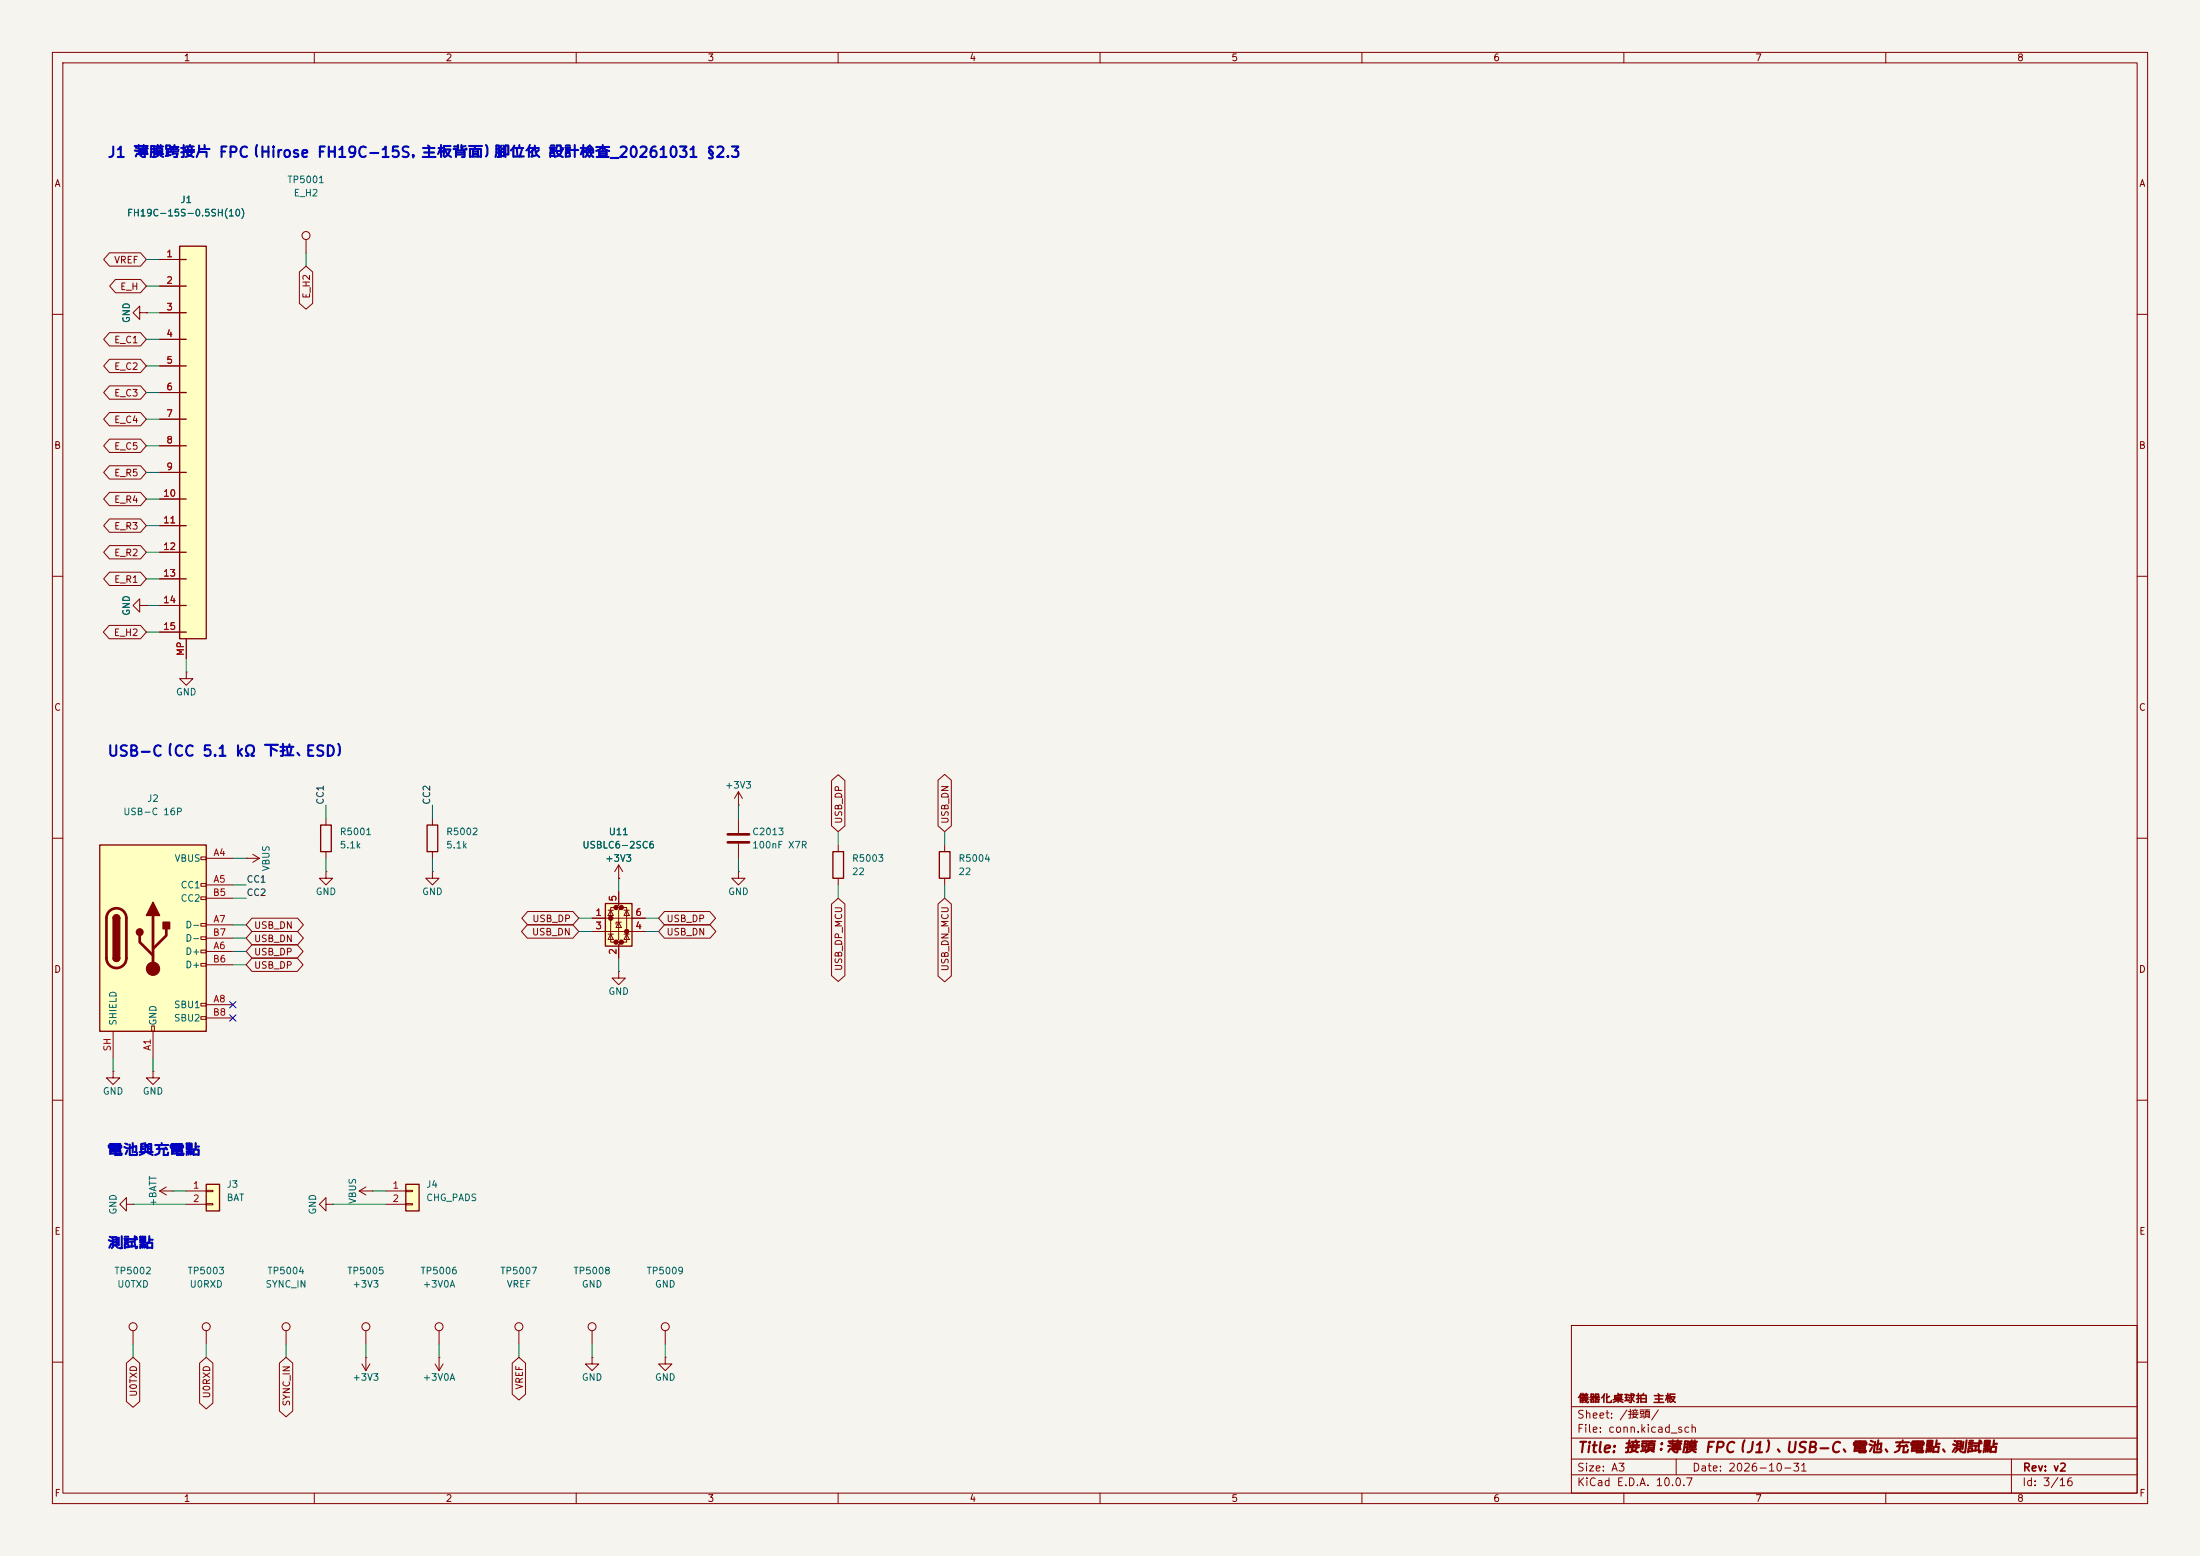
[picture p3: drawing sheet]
<svg xmlns="http://www.w3.org/2000/svg" width="420mm" height="297mm" viewBox="0 0 420 297" stroke-linecap="round" stroke-linejoin="round" font-family="sans-serif">
<path d="M0 0h420v297h-420z" fill="#f5f4ef" stroke="#f5f4ef" stroke-width=".19"/>
<g fill="none" stroke="#840000" stroke-width=".19">
<path d="M10 10h400v277h-400zM12 12h396v273h-396zM60 10v2M110 10v2M160 10v2M210 10v2M260 10v2M310 10v2M360 10v2M58.4 45.7v2.6M10 60h2M408 60h2"/>
<path d="M10 110h2M408 110h2M10 160h2M82.5 156.2v1.3M141 156.2v2.8M408 160h2M82.5 166.4v1.2h1.3l-1.3 1.3-1.2-1.3h1.2M82.5 166.4h.1M82.5 162.6v1.2M141 161v2.8M10 210h2M21.6 204.5v1.2h1.3l-1.3 1.3-1.3-1.3h1.3"/>
<path d="M21.6 204.5h.1M29.2 204.5v1.2h1.3l-1.3 1.3-1.3-1.3h1.3M29.2 204.5h.1M408 210h2M24.1 229.9v-1.3l-1.2 1.3 1.2 1.2v-1.2h1.3M25.4 229.9h.1M30.5 227.3l1.2 .8M30.5 227.3h2.5M31.7 226.6l-1.2 .7M33 227.3h.1M62.2 229.9v-1.3l-1.2 1.3 1.2 1.2v-1.2h1.3M63.5 229.9h.1"/>
<path d="M39.4 254v2.5M69.8 254v2.5M83.8 259.1h.1M83.8 259.1v2.5M300 253h108v32h-108zM10 260h2M83.1 260.3l.7 1.3M84.6 260.3l-.8 1.3M300 278.5h108M300 274.5h108M300 268.5h108M320 278.5v3"/>
<path d="M384 278.5v6.5M408 260h2M60 285v2M110 285v2M160 285v2M210 285v2M260 285v2M300 281.5h108M310 285v2M360 285v2"/>
<circle cx="58.4" cy="45" r=".76"/>
<circle cx="39.4" cy="253.2" r=".76"/>
<circle cx="69.8" cy="253.2" r=".76"/>
</g>
<path d="M138.9 159.3h4.1M138.9 160.8h4.1" fill="none" stroke="#840000" stroke-width=".51"/>
<path d="M81.5 157.5h2.1v5.1h-2.1z" fill="none" stroke="#840000" stroke-width=".25"/>
<path d="M77.5 226.1h2.5v5h-2.5z" fill="#ffffc2"/>
<path d="M77.5 226.1h2.5v5h-2.5z" fill="none" stroke="#840000" stroke-width=".25"/>
<g fill="none" stroke="#840000" stroke-width=".19">
<path d="M73.7 227.3h3.8M73.7 229.9h3.8M77.5 227.2h1.2v.3h-1.2zM77.5 229.7h1.2v.3h-1.2zM69.8 259.1h.1M69.8 259.1v2.5M83.8 254v2.5M113 259.1v1.2h1.3l-1.3 1.3-1.2-1.3h1.2M113 259.1h.1M127 259.1v1.2h1.3l-1.3 1.3-1.3-1.3h1.3M127 259.1h.1M69.1 260.3l.7 1.3"/>
<path d="M70.6 260.3l-.8 1.3"/>
<circle cx="83.8" cy="253.2" r=".76"/>
</g>
<path d="M19 161.3h20.4v35.6h-20.4z" fill="#ffffc2"/>
<g fill="none" stroke="#840000" stroke-width=".19">
<path d="M62.2 156.2v1.3M141 153.7h.1M141 151.1l-.8 1.3M141 151.1l.7 1.3M141 151.1v2.6M38.4 163.6h1v.5h-1zM38.4 168.7h1v.5h-1zM38.4 171.2h1v.5h-1zM38.4 176.3h1v.5h-1zM38.4 178.8h1v.5h-1zM39.4 163.8h5M39.4 168.9h5"/>
<path d="M39.4 176.5h5M39.4 171.5h5M39.4 179.1h5M62.2 166.4v1.2h1.3l-1.3 1.3-1.2-1.3h1.2M62.2 166.4h.1M62.2 162.6v1.2M141 166.4v1.2h1.2l-1.2 1.3-1.3-1.3h1.3M141 166.4h.1M180.3 161.3v1.3M180.3 167.6v1.3M21.6 196.9v5M29 195.8h.5v1.1h-.5z"/>
<path d="M29.2 196.9v5M38.4 181.4h1v.5h-1zM38.4 183.9h1v.5h-1zM38.4 191.5h1v.5h-1zM38.4 194.1h1v.5h-1zM39.4 181.6h5M39.4 191.8h5M39.4 184.2h5M39.4 194.3h5M54.6 254v2.5M99.1 254v2.5M113 254v2.5"/>
<path d="M127 254v2.5"/>
<circle cx="54.6" cy="253.2" r=".76"/>
<circle cx="99.1" cy="253.2" r=".76"/>
<circle cx="113" cy="253.2" r=".76"/>
<circle cx="127" cy="253.2" r=".76"/>
</g>
<path d="M61.2 157.5h2v5.1h-2zM19 161.3h20.4v35.6h-20.4zM21.6 175.3a.64 .64 0 0 1 .6-.7 .64 .64 0 0 1 .7 .7M179.3 162.6h2.1v5h-2.1zM21.6 182.9a.64 .64 0 0 0 .6 .6 .64 .64 0 0 0 .7-.6" fill="none" stroke="#840000" stroke-width=".25"/>
<path d="M20.9 173.9a1.9 1.9 0 0 1 2-.4 1.9 1.9 0 0 1 1.2 1.8v7.6a1.91 1.91 0 0 1-1.9 1.9 1.91 1.91 0 0 1-1.9-1.9v-7.8l.2-.6zM26.7 178.6v1.2l2.5 2.6M29.2 174.8v10.1M31.7 177.3v1.3l-2.5 2.5" fill="none" stroke="#840000" stroke-width=".51"/>
<g fill="#840000" stroke="#840000" stroke-width=".25">
<path d="M21.6 175.3h1.3v7.6h-1.3z"/>
<path d="M21.8 174.8a.64 .64 0 0 1 .7-.1 .64 .64 0 0 1 .4 .6h-1.3z"/>
<path d="M21.6 182.9h1.3a.64 .64 0 0 1-.7 .6 .64 .64 0 0 1-.6-.6z"/>
<path d="M29.2 172.2l1.3 2.6h-2.6z"/>
<path d="M31.1 176h1.3v1.3h-1.3z"/>
<circle cx="26.7" cy="177.9" r=".63"/>
</g>
<circle cx="29.2" cy="184.9" r="1.27" fill="#840000" stroke="#840000" stroke-width=".19"/>
<path d="M34.3 47h5.1v74.9h-5.1z" fill="#ffffc2"/>
<g fill="none" stroke="#840000" stroke-width=".25">
<path d="M34.3 47h5.1v74.9h-5.1zM34.3 49.5h1.3M34.3 54.6h1.3M34.3 59.7h1.3M34.3 64.8h1.3M34.3 69.9h1.3M34.3 74.9h1.3M34.3 80h1.3M34.3 85.1h1.3M34.3 90.2h1.3M34.3 95.3h1.3M34.3 100.3h1.3"/>
<path d="M34.3 105.4h1.3M34.3 110.5h1.3M34.3 115.6h1.3M34.3 120.7h1.3M159 162.6h2v5h-2z"/>
</g>
<g fill="none" stroke="#840000" stroke-width=".19">
<path d="M26.7 59.7v-1.3l-1.3 1.3 1.3 1.3v-1.3h1.2M27.9 59.7h.1M30.5 49.5h3.8M30.5 54.6h3.8M30.5 59.7h3.8M30.5 64.8h3.8M30.5 69.9h3.8M30.5 74.9h3.8M30.5 80h3.8M30.5 85.1h3.8M30.5 90.2h3.8M30.5 95.3h3.8"/>
<path d="M30.5 100.3h3.8M30.5 105.4h3.8M30.5 110.5h3.8M30.5 115.6h3.8M30.5 120.7h3.8M35.6 121.9v3.8M160 161.3v1.3M160 167.6v1.3"/>
</g>
<path d="M39.4 226.1h2.5v5h-2.5z" fill="#ffffc2"/>
<path d="M39.4 226.1h2.5v5h-2.5z" fill="none" stroke="#840000" stroke-width=".25"/>
<path d="M47 163.8h.1M47 163.8h2.5M48.3 163.1l1.2 .7M49.5 163.8l-1.2 .8M118.1 185.4v1.3h1.3l-1.3 1.3-1.3-1.3h1.3M118.1 185.4h.1M35.6 227.3h3.8M35.6 229.9h3.8M39.4 227.2h1.2v.3h-1.2zM39.4 229.7h1.2v.3h-1.2z" fill="none" stroke="#840000" stroke-width=".19"/>
<path d="M115.6 172.5h5v8.1h-5z" fill="#ffffc2"/>
<g fill="#840000" stroke="#840000" stroke-width=".51">
<circle cx="116.6" cy="175.3" r=".25"/>
<circle cx="117.6" cy="173.2" r=".25"/>
<circle cx="117.6" cy="179.8" r=".25"/>
<circle cx="118.6" cy="173.2" r=".25"/>
<circle cx="118.6" cy="179.8" r=".25"/>
<circle cx="119.6" cy="177.8" r=".25"/>
</g>
<g fill="none" stroke="#840000" stroke-width=".19">
<path d="M20.9 48.3h5.9l1.1 1.2-1.1 1.3h-5.9l-1.1-1.3zM22 53.3h4.8l1.1 1.3-1.1 1.3h-4.8l-1.1-1.3zM27.9 59.7h.1M30.5 49.5h3.8M30.5 54.6h3.8M30.5 59.7h3.8M57.1 51.9l1.3-1.1 1.3 1.1v6l-1.3 1.1-1.3-1.1zM20.9 63.5h5.9l1.1 1.3-1.1 1.2h-5.9l-1.1-1.2zM20.9 68.6h5.9l1.1 1.3-1.1 1.2h-5.9l-1.1-1.2zM20.9 73.7h5.9l1.1 1.2-1.1 1.3h-5.9l-1.1-1.3zM20.9 78.7h5.9l1.1 1.3-1.1 1.3h-5.9l-1.1-1.3zM30.5 64.8h3.8"/>
<path d="M30.5 69.9h3.8M30.5 74.9h3.8M20.9 83.8h5.9l1.1 1.3-1.1 1.3h-5.9l-1.1-1.3zM20.9 88.9h5.9l1.1 1.3-1.1 1.2h-5.9l-1.1-1.2zM20.9 99.1h5.9l1.1 1.2-1.1 1.3h-5.9l-1.1-1.3zM20.9 94h5.9l1.1 1.3-1.1 1.2h-5.9l-1.1-1.2zM30.5 80h3.8M30.5 85.1h3.8M30.5 90.2h3.8M30.5 95.3h3.8M20.8 119.4h6l1.1 1.3-1.1 1.2h-6l-1.1-1.2zM20.9 104.1h5.9l1.1 1.3-1.1 1.3h-5.9l-1.1-1.3z"/>
<path d="M20.9 109.2h5.9l1.1 1.3-1.1 1.3h-5.9l-1.1-1.3zM26.7 115.6v-1.3l-1.3 1.3 1.3 1.2v-1.2h1.2M27.9 115.6h.1M30.5 100.3h3.8M30.5 105.4h3.8M30.5 110.5h3.8M30.5 115.6h3.8M30.5 120.7h3.8M35.6 128.3v1.2h1.2l-1.2 1.3-1.3-1.3h1.3M35.6 128.3h.1M35.6 121.9v3.8M158.7 149l1.3-1.1 1.3 1.1v8.6l-1.3 1.2-1.3-1.2z"/>
<path d="M179.1 148.9l1.2-1.1 1.3 1.1v8.7l-1.3 1.2-1.2-1.2zM48.1 175.3h8.7l1.1 1.2-1.1 1.3h-8.7l-1.1-1.3zM48.1 177.8h8.7l1.1 1.3-1.1 1.2h-8.7l-1.1-1.2zM100.7 176.5h8.7l1.1 1.3-1.1 1.3h-8.7l-1.1-1.3zM100.7 174h8.7l1.1 1.3-1.1 1.2h-8.7l-1.1-1.2zM113 175.3h10.2M113 177.8h10.2M116.1 178.3h1M116.1 173.7h1M116.6 173.7l.5 1.1h-1zM116.6 178.3l.5 1h-1zM117.6 173.2h-1v6.6h1"/>
<path d="M118.1 170.2v2.5l-.5 .5h1l-.5 .5v5.6l-.5 .5h1l-.5 .5v2.6M118.1 176l.5 1h-1zM118.1 167.6h.1M118.1 165.1v2.5M118.1 165.1l-.8 1.3M118.1 165.1l.8 1.3M118.6 176h-1v.4M118.6 173.2h1v6.6h-1M119.1 178.3h1M119.1 173.7h1M119.6 173.7l.5 1.1h-1zM119.6 178.3l.5 1h-1z"/>
<path d="M126.8 176.5h8.8l1.1 1.3-1.1 1.3h-8.8l-1.1-1.3zM126.8 174h8.7l1.1 1.3-1.1 1.2h-8.7l-1.1-1.2zM158.7 172.6l1.3-1.1 1.3 1.1v13.6l-1.3 1.1-1.3-1.1zM179.1 172.6l1.2-1.1 1.3 1.1v13.7l-1.3 1.1-1.2-1.1zM48.1 182.9h8.7l1.1 1.3-1.1 1.2h-8.7l-1.1-1.2zM48.1 180.3h8.7l1.1 1.3-1.1 1.3h-8.7l-1.1-1.3zM68.6 227.3l1.2 .8M68.6 227.3h2.5M69.8 226.6l-1.2 .7M71.1 227.3h.1M25.4 254v2.5M24.1 260.2l1.3-1.1 1.3 1.1v7.3l-1.3 1.1-1.3-1.1z"/>
<path d="M38.1 260.2l1.3-1.1 1.2 1.1v7.6l-1.2 1.1-1.3-1.1zM53.3 260.2l1.3-1.1 1.3 1.1v9.1l-1.3 1.1-1.3-1.1zM97.8 260.2l1.3-1.1 1.2 1.1v5.9l-1.2 1.1-1.3-1.1z"/>
<circle cx="25.4" cy="253.2" r=".76"/>
</g>
<path d="M115.6 172.5h5v8.1h-5z" fill="none" stroke="#840000" stroke-width=".25"/>
<g fill="none" stroke="#009600" stroke-width=".19">
<path d="M27.9 54.6h2.6M27.9 59.7h2.6M27.9 49.5h2.6M58.4 48.3v2.5M27.9 74.9h2.6M27.9 69.9h2.6M27.9 64.8h2.6M27.9 80h2.6M27.9 85.1h2.6M27.9 90.2h2.6M27.9 95.3h2.6M27.9 100.3h2.6"/>
<path d="M27.9 115.6h2.6M27.9 105.4h2.6M27.9 110.5h2.6M27.9 120.7h2.6M35.6 125.7v2.6M62.2 153.7v2.5M82.5 153.7v2.5M141 153.7v2.5M160 158.8v2.5M180.3 158.8v2.5M44.4 163.8h2.6M44.4 179.1h2.6"/>
<path d="M44.4 176.5h2.6M44.4 168.9h2.6M44.4 171.5h2.6M62.2 163.8v2.6M82.5 163.8v2.6M110.5 175.3h2.5M110.5 177.8h2.5M118.1 167.6v2.6M123.2 175.3h2.5M123.2 177.8h2.5M141 163.8v2.6M160 168.9v2.6"/>
<path d="M180.3 168.9v2.6M44.4 181.6h2.6M44.4 184.2h2.6M118.1 182.9v2.5M21.6 201.9v2.6M29.2 201.9v2.6M25.4 229.9h10.2M33 227.3h2.6M63.5 229.9h10.2M71.1 227.3h2.6M25.4 256.5v2.6M39.4 256.5v2.6"/>
<path d="M54.6 256.5v2.6M69.8 256.5v2.6M83.8 256.5v2.6M99.1 256.5v2.6M113 256.5v2.6M127 256.5v2.6"/>
</g>
<path d="M43.8 191.2l1.3 1.2M43.8 193.7l1.3 1.2M45.1 191.2l-1.3 1.2M45.1 193.7l-1.3 1.2" fill="none" stroke="#000084" stroke-width=".19"/>
<g font-size="2" fill="#0000c2">
<text x="20.4" y="30.6">J1 薄膜跨接片 FPC（Hirose FH19C-15S，主板背面）腳位依 設計檢查_20261031 §2.3</text>
<text x="20.4" y="144.9">USB-C（CC 5.1 kΩ 下拉、ESD）</text>
<text x="20.4" y="221.1">電池與充電點</text>
<text x="20.4" y="238.8">測試點</text>
</g>
<text font-size="2" fill="#840000" x="301" y="277.8">Title: 接頭：薄膜 FPC（J1）、USB-C、電池、充電點、測試點</text>
<g font-size="1.5" fill="#840000">
<text x="301" y="268.1">儀器化桌球拍 主板</text>
<text x="300.9" y="273.8">File: conn.kicad_sch</text>
<text x="300.9" y="271.1">Sheet: /接頭/</text>
<text x="300.9" y="281.2">Size: A3</text>
<text x="322.9" y="281.2">Date: 2026-10-31</text>
<text x="386" y="281.2">Rev: v2</text>
<text x="300.9" y="284">KiCad E.D.A. 10.0.7</text>
<text x="385.9" y="284">Id: 3/16</text>
</g>
<g font-size="1.3" fill="#840000">
<text x="35" y="12">1</text>
<text x="85" y="12">2</text>
<text x="135" y="12">3</text>
<text x="185" y="12">4</text>
<text x="235" y="12">5</text>
<text x="285" y="12">6</text>
<text x="335" y="12">7</text>
<text x="385" y="12">8</text>
<text x="10.3" y="36">A</text>
<text x="408.3" y="36">A</text>
<text x="21.7" y="50.6">VREF</text>
<text x="22.8" y="55.7">E_H</text>
<text x="59.5" y="57.1" transform="rotate(-90 59.5 57.1)">E_H2</text>
<text x="21.7" y="65.8">E_C1</text>
<text x="21.7" y="70.9">E_C2</text>
<text x="21.7" y="76">E_C3</text>
<text x="21.7" y="81.1">E_C4</text>
<text x="10.2" y="86">B</text>
<text x="21.7" y="86.1">E_C5</text>
<text x="408.2" y="86">B</text>
<text x="21.7" y="91.2">E_R5</text>
<text x="21.7" y="101.4">E_R3</text>
<text x="21.7" y="96.3">E_R4</text>
<text x="21.7" y="106.5">E_R2</text>
<text x="21.7" y="111.5">E_R1</text>
<text x="21.6" y="121.7">E_H2</text>
<text x="10.2" y="136">C</text>
<text x="408.2" y="136">C</text>
<text x="161.1" y="157.3" transform="rotate(-90 161.1 157.3)">USB_DP</text>
<text x="181.4" y="157.3" transform="rotate(-90 181.4 157.3)">USB_DN</text>
<text x="48.4" y="177.6">USB_DN</text>
<text x="101.5" y="178.9">USB_DN</text>
<text x="101.5" y="176.3">USB_DP</text>
<text x="127.1" y="178.9">USB_DN</text>
<text x="127.1" y="176.3">USB_DP</text>
<text x="10.2" y="186">D</text>
<text x="48.4" y="185.2">USB_DP</text>
<text x="48.4" y="180.1">USB_DN</text>
<text x="48.4" y="182.7">USB_DP</text>
<text x="161.1" y="185.4" transform="rotate(-90 161.1 185.4)">USB_DP_MCU</text>
<text x="181.4" y="185.5" transform="rotate(-90 181.4 185.5)">USB_DN_MCU</text>
<text x="408.2" y="186">D</text>
<text x="10.3" y="236">E</text>
<text x="408.3" y="236">E</text>
<text x="26.5" y="266.7" transform="rotate(-90 26.5 266.7)">U0TXD</text>
<text x="40.4" y="267" transform="rotate(-90 40.4 267)">U0RXD</text>
<text x="55.7" y="268.5" transform="rotate(-90 55.7 268.5)">SYNC_IN</text>
<text x="100.1" y="265.3" transform="rotate(-90 100.1 265.3)">VREF</text>
<text x="10.3" y="286">F</text>
<text x="35" y="287">1</text>
<text x="85" y="287">2</text>
<text x="135" y="287">3</text>
<text x="185" y="287">4</text>
<text x="235" y="287">5</text>
<text x="285" y="287">6</text>
<text x="335" y="287">7</text>
<text x="385" y="287">8</text>
<text x="408.3" y="286">F</text>
</g>
<g font-size="1.3" fill="#006464">
<text x="54.8" y="35.3">TP5001</text>
<text x="24.2" y="41.6">FH19C-15S-0.5SH(10)</text>
<text x="34.3" y="39.1">J1</text>
<text x="56" y="37.8">E_H2</text>
<text x="25.1" y="61.8" transform="rotate(-90 25.1 61.8)">GND</text>
<text x="25.1" y="117.6" transform="rotate(-90 25.1 117.6)">GND</text>
<text x="33.5" y="133">GND</text>
<text x="23.4" y="155.9">USB-C 16P</text>
<text x="28" y="153.4">J2</text>
<text x="138.3" y="150.8">+3V3</text>
<text x="64.8" y="159.7">R5001</text>
<text x="85.1" y="159.7">R5002</text>
<text x="116.1" y="159.7">U11</text>
<text x="143.5" y="159.7">C2013</text>
<text x="33.2" y="164.8">VBUS</text>
<text x="51.8" y="166.4" transform="rotate(-90 51.8 166.4)">VBUS</text>
<text x="64.8" y="162.3">5.1k</text>
<text x="85.1" y="162.3">5.1k</text>
<text x="111.1" y="162.3">USBLC6-2SC6</text>
<text x="115.4" y="164.8">+3V3</text>
<text x="143.5" y="162.3">100nF X7R</text>
<text x="162.5" y="164.8">R5003</text>
<text x="162.5" y="167.3">22</text>
<text x="182.9" y="164.8">R5004</text>
<text x="182.9" y="167.3">22</text>
<text x="34.4" y="169.9">CC1</text>
<text x="34.4" y="172.4">CC2</text>
<text x="60.2" y="171.1">GND</text>
<text x="80.5" y="171.1">GND</text>
<text x="138.9" y="171.1">GND</text>
<text x="35.3" y="177.5">D-</text>
<text x="35.3" y="182.6">D+</text>
<text x="35.3" y="185.1">D+</text>
<text x="35.3" y="180">D-</text>
<text x="116" y="190.2">GND</text>
<text x="22.6" y="195.9" transform="rotate(-90 22.6 195.9)">SHIELD</text>
<text x="30.2" y="195.9" transform="rotate(-90 30.2 195.9)">GND</text>
<text x="33.1" y="192.7">SBU1</text>
<text x="33.1" y="195.3">SBU2</text>
<text x="19.5" y="209.2">GND</text>
<text x="27.1" y="209.2">GND</text>
<text x="43.2" y="227">J3</text>
<text x="81.3" y="227">J4</text>
<text x="22.6" y="231.9" transform="rotate(-90 22.6 231.9)">GND</text>
<text x="30.2" y="230.4" transform="rotate(-90 30.2 230.4)">+BATT</text>
<text x="43.2" y="229.6">BAT</text>
<text x="60.7" y="231.9" transform="rotate(-90 60.7 231.9)">GND</text>
<text x="68.3" y="229.9" transform="rotate(-90 68.3 229.9)">VBUS</text>
<text x="81.3" y="229.6">CHG_PADS</text>
<text x="21.7" y="243.5">TP5002</text>
<text x="35.7" y="243.5">TP5003</text>
<text x="50.9" y="243.5">TP5004</text>
<text x="66.2" y="243.5">TP5005</text>
<text x="80.2" y="243.5">TP5006</text>
<text x="95.4" y="243.5">TP5007</text>
<text x="109.4" y="243.5">TP5008</text>
<text x="123.3" y="243.5">TP5009</text>
<text x="22.3" y="246.1">U0TXD</text>
<text x="36.1" y="246.1">U0RXD</text>
<text x="50.6" y="246.1">SYNC_IN</text>
<text x="67.2" y="246.1">+3V3</text>
<text x="80.6" y="246.1">+3V0A</text>
<text x="96.6" y="246.1">VREF</text>
<text x="111" y="246.1">GND</text>
<text x="124.9" y="246.1">GND</text>
<text x="67.2" y="263.9">+3V3</text>
<text x="80.6" y="263.9">+3V0A</text>
<text x="111" y="263.9">GND</text>
<text x="124.9" y="263.9">GND</text>
</g>
<g font-size="1.3" fill="#a90000">
<text x="31.7" y="49.4">1</text>
<text x="31.7" y="54.5">2</text>
<text x="31.7" y="59.6">3</text>
<text x="31.7" y="64.6">4</text>
<text x="31.7" y="69.7">5</text>
<text x="31.7" y="74.8">6</text>
<text x="31.7" y="79.9">7</text>
<text x="31.7" y="85">8</text>
<text x="31" y="95.1">10</text>
<text x="31.7" y="90">9</text>
<text x="31" y="100.2">11</text>
<text x="31" y="105.3">12</text>
<text x="31" y="110.4">13</text>
<text x="31" y="115.4">14</text>
<text x="31" y="120.5">15</text>
<text x="35.4" y="125.3" transform="rotate(-90 35.4 125.3)">MP</text>
<text x="40.6" y="163.7">A4</text>
<text x="40.5" y="171.3">B5</text>
<text x="40.6" y="168.8">A5</text>
<text x="118" y="172.2" transform="rotate(-90 118 172.2)">5</text>
<text x="40.5" y="178.9">B7</text>
<text x="40.6" y="176.4">A7</text>
<text x="113.6" y="175.1">1</text>
<text x="113.6" y="177.7">3</text>
<text x="121.2" y="177.7">4</text>
<text x="121.2" y="175.1">6</text>
<text x="40.5" y="184">B6</text>
<text x="40.6" y="181.5">A6</text>
<text x="118" y="182.3" transform="rotate(-90 118 182.3)">2</text>
<text x="40.6" y="191.6">A8</text>
<text x="40.5" y="194.2">B8</text>
<text x="21.5" y="200.8" transform="rotate(-90 21.5 200.8)">SH</text>
<text x="29.1" y="200.7" transform="rotate(-90 29.1 200.7)">A1</text>
<text x="36.7" y="227.2">1</text>
<text x="74.8" y="227.2">1</text>
<text x="36.7" y="229.7">2</text>
<text x="74.8" y="229.7">2</text>
</g>
<g font-size="1.3" fill="#0f0f0f">
<text x="62.1" y="153.7" transform="rotate(-90 62.1 153.7)">CC1</text>
<text x="82.4" y="153.7" transform="rotate(-90 82.4 153.7)">CC2</text>
<text x="47" y="171.3">CC2</text>
<text x="47" y="168.8">CC1</text>
</g>
</svg>
